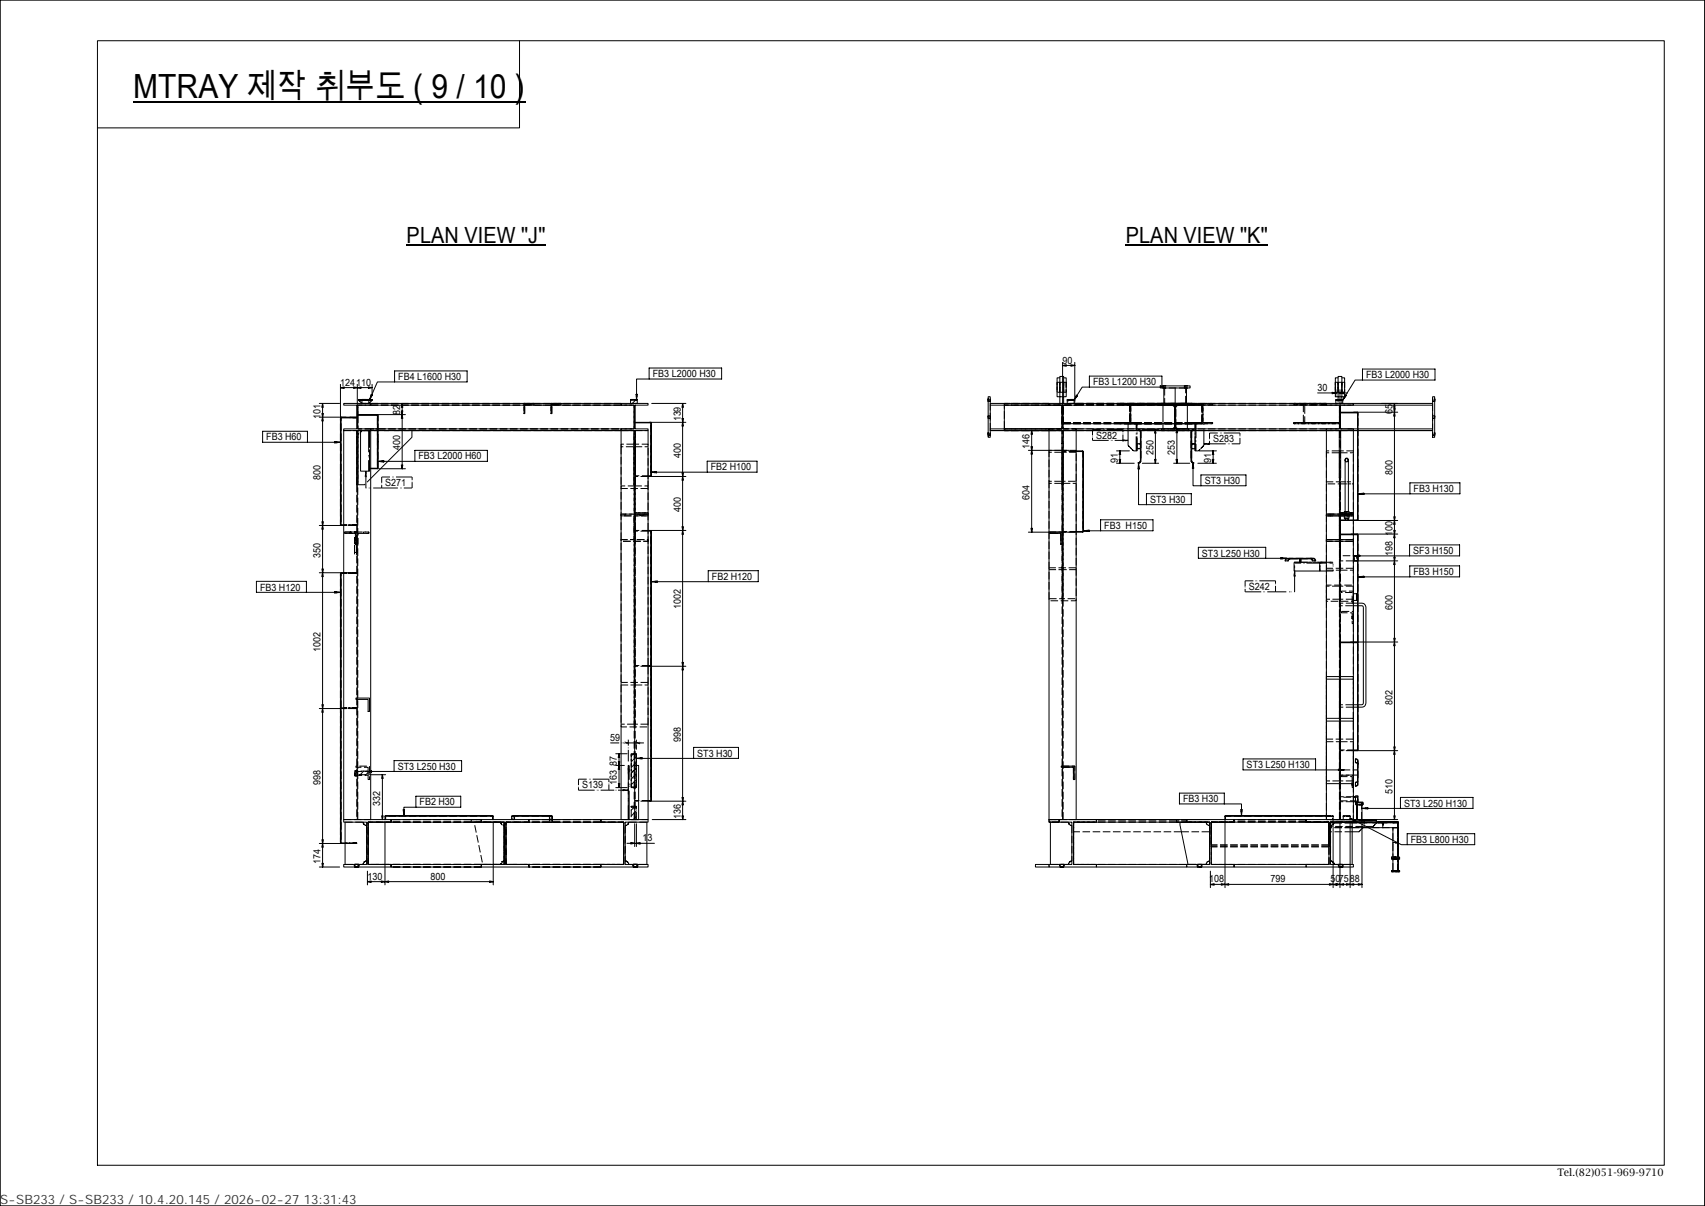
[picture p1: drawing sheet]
<svg xmlns="http://www.w3.org/2000/svg" width="420mm" height="297mm" viewBox="0 0 420 297" stroke-linecap="round" stroke-linejoin="round" font-family="sans-serif">
<g fill="none" stroke="#000" stroke-width=".25">
<path d="M0 0v297M0 0h419.9v297h-419.9zM24 10h386v277h-386zM128 10v21.5h-104M420 0v297M100.2 60.5h34.2M277.3 60.5h35M78.7 99.4h5M79.5 99.4l-.3 .9M79.5 99.4l.1 .9M79.5 99.4v114.1M83.9 94.7v8.1"/>
<path d="M84.7 99.4h6.6v.4h-3.2v5.8h3.2v.4h-6.6v-.4h3.2v-5.8h-3.2zM84.8 95.3l-.9 .2 .9 .2M87.1 95.3l.9 .2-.9 .2M88 94.7v10.3M88.3 98.6h3.4M88.3 98.4h3.4v.1h-3.4zM88.9 95.3l-.9 .2 .9 .2M89.2 99.4l-.9-.8h3.4l-.9 .8M90.7 95.3l1 .2M91.3 99.4h37.8M91.3 99.8h61.7M91.3 97.6l.2 .1"/>
<path d="M91.4 97.2l.3 .1-.7 1.2zM91.7 94.7v2.7M91.7 95.5l-1 .2M91.7 95.5h-7.8M97.2 94.1h-4.2l-2 4.4M97.2 91.4h17.9v2.7h-17.9zM99.1 99.4l-.3 .9M99.1 99.4l.1 .9M99.1 99.4v16M135.7 99.4h-4.1v.2M153 99.4h6.6v.4h-3.1v5.8h3.1v.4h-6.6v-.4h3.2v-5.8h-3.2zM153 99.4h-14.8v.2"/>
<path d="M155.3 98.4h1.7v.1h-1.7zM155.3 98.5v.9M156.6 98.5l-.9 .9M156.7 97.1h.3l-.2 1.4zM156.7 97.5h.2M157 98.5v.9M159.9 90.6h17.9v2.7h-17.9zM159.9 93.3h-3.1v5.2M160.5 99.4h8.5M168.1 99.4v102.4M168.1 99.4l-.1 .9M168.1 99.4l.3 .9"/>
<path d="M243.4 97.7h.5v10h-.5zM243.9 99.8h3.5v5.8h11M243.9 99.4h3.5M258.4 99.4h-11v.4h11M258.4 99.4h6.7v.4h-3.2v5.8h3.2v.4h-6.7v-.4h3.2v-5.8h-3.2zM261.1 93h-.7v4.7h.7v1.7M261.7 90h3.1M261.7 89.2v14.2M262 93h.6v4.7h-1.5v-5h.9v6.7M262.7 89.8l-1 .2 1 .2M262.9 99.4v-.8h1.7v.8M262.9 98.6h1.9"/>
<path d="M262.9 98.4h1.7v.1h-1.7zM263.8 89.8l1 .2M264.6 98.6h.2v.8M264.6 98.4h.2v.2h-.2M264.8 89.2v8.8M264.8 90l-1 .2M264.8 98.6h-.2M265 97.7l.1 .1M265.1 99.4h21M265.1 99.8h21M265.1 97.3l.3 .2-.9 1.1zM268.4 92.6h17.8v2.7h-17.8z"/>
<path d="M268.4 95.3h-1.8l-2.1 3.3M280.9 99.4v.3M285.8 95h7.4v.5h-7.4zM286.1 99.4h6.7v.4h-3.2v5.8h3.2v.4h-6.7v-.4h3.2v-5.8h-3.2zM286.5 99.8v5.8M286.7 95.5v3.9M288.8 99.8l.5 .5M289.5 95.5v3.9M290.1 99.8l-.5 .5M292.3 95.5v3.9M292.5 99.8v5.8M292.8 99.4h33.9v.3"/>
<path d="M292.8 99.8h33.9M293.7 99.4v.3M321.1 99.7h.3M321.1 100h.3M324.6 96.8h7.3M326.7 99.4h6.7v.4h-3.2v5.8h3.2v.4h-6.7v-.4h3.2v-5.8h-3.2zM328.1 96.6l1 .2-1 .2M329.1 99.4v-.8h1.7v.8M329.1 98.6h1.7M329.1 98.4h1.7v.1h-1.7zM329.1 96v1.7M329.6 93h-.7v4.7h.7v.7"/>
<path d="M330.1 96v7.4M330.5 93h.7v4.7h-1.6v-5h.9v5.7M331 96.6l-.9 .2 .9 .2M331.1 97.7l.2 .1M331.3 97.3l.3 .2-.8 1.1zM333.4 99.4h19.5M333.4 99.8h19.5M335.6 93.6h-1.8l-3 5M335.6 90.9h17.9v2.7h-17.9zM343.5 99.4l-.2 .9M343.5 99.4l.2 .9M343.5 99.4v102.4"/>
<path d="M352.9 97.7h.5v10h-.5zM78.7 102.7h6.5M79.3 101.8l.3 1.9M79.7 101.8l-.5 1.9M82.5 108.8l1.4 .1-1.4 .2zM82.9 108.8v.3M83.9 108.9h-19.2v-2.7h11v2.7M84 102.8l.1 26.6-.2-.2v-26.2zM84.7 106v95.8M86.2 102.7h1.7v.2h-1.7zM86.2 102.7h-2.1v.2h2.1M87.8 110.3h.4"/>
<path d="M87.8 106.9h.4M87.8 107.7h.4v11.7h-.4zM88 119.4v82.4M88.1 102.1h4.8v.2h-4.8zM88.2 106v1.7M89 106h-1.2v1.7M90 117.4h.3M90 117h.2M91 115.3h1.9v.1h-1.9zM91.3 105.6h61.7M92.5 102.1h7.4M92.9 102.1l.2 .2v12.9l-.2 .2z"/>
<path d="M93.1 113.6l1.4-.1v.3zM93.3 115.4h6.6M94.1 113.5v.2M98.8 114.5l.3 .9M98.8 101.2l.3 .9M99.1 102.1l-.3 .9M99.1 102.1l.1 .9M99.2 114.5l-.1 .9M99.2 101.2l-.1 .9M101.5 106v1.7l-10.2 10.2M102.2 113.6v-2.7h17.9v2.7h-27M129.1 100.2v-.8h2.5v.2h-2.4v.6"/>
<path d="M129.1 100.2h.1v1.7h-.1zM135.7 100.2v-.8h2.5v.2h-2.3v.6M135.7 100.2h.2v1.7h-.2zM153 106v95.8M156.2 106.9h.3M156.2 108.8h.3M156.2 107.7h.3M156.2 110h.1M156.2 109.4h.3M156.3 119.4v82.4M156.5 104h3.7v.1h-3.7zM156.5 110h.1"/>
<path d="M156.5 106v7.9h-.3M156.5 106h-.3v13.4h.3v-5.5M156.5 106h-65.2v95.8M159.5 117.3h9.5M159.6 117.2h.6v.1h-.6M159.6 106v95.8M159.9 104h9.1M160.2 104l.2 .1v13.1l-.2 .1zM160.3 116.3l1.4-.1v.3zM161.3 116.2v.2M168 116.4l.2 .9 .2-.9M168 104.9l.1-.9 .3 .9"/>
<path d="M168 118.3l.1-1 .3 1M168 103l.2 1 .2-1M174.2 116.3v-2.7h12.3v2.7h-26.2M243.9 106h109M243.9 105.6h3.5v.4h11v95.8M253.3 110.9h10.1M254 110l.1 .9M254.1 110.9l-.1 .9M254.1 110.9l.2 .9M254.1 106l-.1 1M254.1 106l.2 1M254.1 106v25.1"/>
<path d="M254.3 110l-.2 .9M261.6 109.2h.3v-3.2h-.3v13.4h.3v-10.2M261.6 106.9h.3M261.6 111.4h.1M261.6 119h.3M261.7 119v82.8M261.7 104.4h34.5M261.9 111.4h.1M265.1 111h1.6v.2h-1.6M265.1 105.6h21M265.1 106v95.8M266.7 111l.2 .3v19.5l-.2 .3z"/>
<path d="M275 114.1h4.4M275 111h3.2M275.7 113.1l.1 1M275.8 111l-.1 1M275.8 111l.3 1M275.8 111v3.1M276.1 113.1l-.3 1M276.5 108.3v.3M276.9 108.4v.2M280.1 110.4l.8 .1M280.4 115h.2M280.5 114v10.3h1.9"/>
<path d="M280.5 114l.1 1.5h-.3zM280.8 106l.1 .4v7l-.5 .7 .4-.1 .3-.6-.1-7.4M280.9 104.1v.3M280.9 109.3h-.8v1.1h.8M281.4 105.7h4M281.4 114.1h4M284.4 106.7l.2-1 .2 1M284.4 113.1l.2 1M284.6 105.7v8.4M284.8 113.1l-.2 1M289.1 105.6h2.7M289.1 114.1h4"/>
<path d="M289.3 105.2l-.5 .4M289.6 105.2l.5 .4M289.7 113.1l.2 1M289.7 106.6l.2-1 .2 1M289.9 105.6v8.5M290.1 113.1l-.2 1M292.8 105.6h33.9M293.5 106l-.1 7.4 .1 .4 .5 .3-.5-.7v-7l.2-.4M293.5 109.3h.9v.1h-.9M293.8 114.9h.2M293.9 113.9v5.7h1.9M293.9 113.9l.1 1.4h-.3z"/>
<path d="M294.4 109.4v1.1h-.9M295.1 114.1h4.5M295.4 111h4.2M295.8 117h11.1v2.6h-11.1zM297.5 109.2v.2M298 109.2v.3M298.6 113.1l.2 1M298.6 112l.2-1 .2 1M298.8 111v3.1M299 113.1l-.2 1M321.1 104.1h.3M321.1 103.7h.3"/>
<path d="M326.7 106v20.6M329.9 111h.3M329.9 109h.3M329.9 106.9h.3M329.9 111.5h.1M329.9 107.7h.3v10h-.3zM329.9 106v1.7M329.9 104.1v.3M330.1 117.7v84.1M330.2 101.5h4.1v.2h-4.1zM330.2 111.5h.1M330.2 106v1.7"/>
<path d="M333.4 106v20.3M333.4 105.6h19.5M333.5 101.5h10.8M334.3 101.5l.2 .1-.1 26.6h-.1zM343.3 100.6l.2 .9M343.5 101.5l-.2 1M343.5 101.5l.2 1M343.7 100.6l-.2 .9M78.7 129.4h6.5M79.3 128.5l.3 1.8M79.7 128.5l-.5 1.8M84.7 129.2h-.6v.2h.6"/>
<path d="M156.5 130.6v.2M157.4 126.6h.2M157.4 127h.1M157.5 127h.1M158.4 127h.1M158.4 126.6h.2M158.5 127h.1M160.2 130.6l.2 .2v66.4l-.2 .1zM168 131.6l.1-1 .3 1M168 129.7l.2 .9 .2-.9M169 130.6h-9.4h.6v.2h-.6M253.3 131.1h11.5"/>
<path d="M254 130.1l.1 1M254.3 130.1l-.2 1M258.6 131h3v3h-.3v-2.6h-2.7zM261.9 130.9v.2M265.1 130.9h1.6v.2h-1.6M266.9 130.7l1.4-.1v.3zM267.8 130.6v.3M271.1 130.7v-2.7h12.9v2.7h-17.1M282.4 121.6h11.1v2.7h-11.1zM315.5 137.4l1.4 .1-1.4 .2zM315.9 137.4v.2M316.9 137.5h-21.7v-2.7h16.6v2.7"/>
<path d="M317.2 138.1h.2M317.8 137.6l-.3 .1-.1 .4h-.7l.1-.4 .3-.1h5.7l.5 .5-.3-.6h-6.1l-.3 .4 .1 .2M320.1 137.6v.9h.2M320.3 137.6v.9h.2v-.9M322.8 137.5h.9l.4 .6h-.8M324 138.1h.1M326.7 127v5.9M326.7 133.3v33.3M326.7 126.6h1v.4h-1zM327.7 126.6h5.7v.4h-3.2v5.9h3.2v.4h-6.7v-.4h3.2v-5.9h-2.2M330.1 126.6v-.3h.5v.3h2.2v-.3h.6v.3M330.2 131.5h4.1v.2h-4.1z"/>
<path d="M330.6 126.3h2.2M331.1 127v.6h1.2v-.6M331.1 126.3v-.3h1.2v.3M331.3 128.1h-1.1v.1h4.1v-.1h-2.2M331.3 127.6v.5h.8v-.5M331.3 126v-12.6a.4 .4 0 0 1 .4-.5 .4 .4 0 0 1 .4 .5 .42 .42 0 0 0-.4-.6 .42 .42 0 0 0-.3 .7 .42 .42 0 0 0 .7 0v-.1v12.6M332.8 131.5h11.5M333.4 127v5.9M333.4 133.3v33.3M333.4 136.9h.1v1.2h-.1M333.5 138.1h10.8M333.5 136.9h26v-2.7h-12.3v2.7"/>
<path d="M333.5 136.9l1.4-.2v.3zM333.6 128.2h10.7M334.3 131.5l.2 .2v53l-.2 .2zM334.5 136.8v.2M334.5 121.6l1.5-.1v.3zM334.5 136.9h-1v1.2h.9M335.5 121.5v.3M343.3 127.3l.2 .9M343.3 137.2l.4 1.9M343.3 130.6l.4 1.9M343.5 128.2l-.2 1M343.5 128.2l.2 1"/>
<path d="M343.7 127.3l-.2 .9M343.7 137.2l-.4 1.9M343.7 130.6l-.4 1.9M347.3 121.6v-2.7h12.3v2.7h-25.1M78.7 141.1h8.2M79.3 140.1l.2 1M79.5 141.1l-.3 .9M79.5 141.1l.1 .9M79.7 140.1l-.2 1M82.5 145.7l1.4 .2-1.4 .1zM82.9 145.8v.2M83.9 145.9h-20.7v-2.7h12.3v2.7"/>
<path d="M84 141.1l.1 66.6-.2-.2v-66.2zM84.7 141.1h-.6v.1h.6M160.4 143.3h26.4v-2.8h-12.3v2.8M160.4 143.3l1.5-.2v.3zM161.4 143.1v.2M318.7 141.9h.4M318.8 141.5h.2M329.9 148.1h.3M330.2 158.1v.2M330.2 158.1h4.2v.2h-4.2zM332.7 158.1h11.6M333.4 146.2h.8v1.7h-.8"/>
<path d="M333.4 148.5a4.9 4.9 0 0 1 2.6 .2l.5 .8v23.7a1 1 0 0 1-1.1 1h-2M333.4 149.2h2.2l.2 .3v23.7l-.4 .4h-2M334.4 146.2h-.2v1.7h.2M334.5 142.1h25v-2.7h-12.2v2.7M334.5 142.1l1.5-.2v.3zM335.5 141.9v.3M343.3 157.2l.4 1.8M343.7 157.2l-.4 1.8M78.7 174.5h6.5M79.3 173.5l.2 1M79.5 174.5l-.3 .9M79.5 174.5l.1 .9"/>
<path d="M79.7 173.5l-.2 1M84.7 174.3h-.7v.2h.7M87.7 171.9h3.3v3.3h-.3v-2.9h-3zM156.5 163.9v.2M159.6 163.9h.7v.2h-.7h9.4M168 165l.1-.9 .3 .9M168 163.1l.2 1 .2-1M326.7 167.3h3.2v9.6h-3.2v.7M333.4 176.9v-9.6h-3.2v9.6h3.2v16.1h-6.7v-15.4h6.7M333.4 167.3v-.7h-6.7v10.3M88.2 189.9l-.7 .7M89.6 189.9l-1 1"/>
<path d="M90.1 190l1.4-.1v.3zM90.7 190.2l-.7 .7M91 190.8h4M91.1 189.9v.2M94.2 190.8l-.2 .9M94.2 190.8l.2 .9M94.2 190.8v11M97.1 190v-2.7h16.6v2.7h-23.6M99.3 199.4h.4l-.2 1.5zM99.4 199.9h.2M102.4 196.1h11.1v2.7h-11.1zM102.4 198.8h-2.9v2.1"/>
<path d="M151.7 188.5h2.1M151.7 194h2.8M151.7 185.6h2.8M152.3 187.6l.2 .9M152.3 193l.2 1M152.5 185.6l-.2 1M152.5 185.6l.2 1M152.5 185.6v8.4M152.5 188.5l-.2 1M152.5 188.5l.2 1M152.7 187.6l-.2 .9M152.7 193l-.2 1"/>
<path d="M153.4 194.4v.3M153.8 194.5v.2M156 185.6l-.5 .6M156.3 198.8l-.8 .7M156.8 186.8l1.4-.2v.3zM156.8 199.7l-1.3 1.3M156.8 193.4l-.6 .6M156.8 192l-1.3 1.3M156.8 190.6l-1.3 1.3M156.8 189.2l-1.3 1.2M156.8 187.7l-1.3 1.3M156.8 186.4l-1.3 1.2"/>
<path d="M157.7 186.6v.3M159.6 197.1h.6v.2h-.6M159.9 197.3h9.1M168 198.2l.1-.9 .3 .9M168 196.4l.2 .9 .2-.9M170.9 186.8v-2.7h11v2.7h-25.1M261.4 188.7h3.4v3.3h-.4v-3h-3zM290.5 195.3h11.1v2.7h-11.1zM301.6 198h4.2v2.9M305.6 199.4h.4l-.2 1.5zM305.7 199.9h.2M324.1 189.6v-2.7h-17.9v2.7h24.9"/>
<path d="M326.7 193v8.8M329.7 189.4l1.4 .2-1.4 .2zM330.1 189.5v.2M330.2 184.7v.2M333 184.9h11.3M333.4 193v8.8h2.6v.4h-2.6M333.4 184.7h.9v.2h-.9zM333.4 197.4h.5M333.4 196.2h.5M333.4 196.3h.5M333.4 190.9h1M333.4 189.6h1"/>
<path d="M333.9 187.7v-.8h.2l.4 .3v1M333.9 192.6v.1M334 197.5h1.7v.7h-1.7zM334.1 197.7h.3M334.2 198.2v3.6M334.3 198.2v3.6M334.4 192.3l-.2 .3h-.3v.9l.5-.3v-5l-.5-.5 .6 .3v5.3l-.4 .3-.2-.1M334.5 197.5v-1.5h-.6v1.7h.1M335.5 199.1h27.3v-2.7h-17.8v2.7M335.5 199.1l1.4-.2v.3zM335.5 198.2v3.6M336.5 199v.2"/>
<path d="M343.3 183.9l.4 1.9M343.7 183.9l-.4 1.9M78.7 213.5h5M78.7 207.7h8.2M79.3 212.6l.2 .9M79.3 206.8l.3 1.9M79.7 212.6l-.2 .9M79.7 206.8l-.5 1.9M84.7 201.8h11.7v.7h-5.7v10.4h5.7v.6h-11.7v-.6h5.6v-10.4h-5.6zM85 207.6h-.9v.1h.9M85 202.5v10.4M89.5 202.5a.87 .87 0 0 0 .8 .8"/>
<path d="M90.3 212a.87 .87 0 0 0-.8 .9M90.5 217.1l.9 .2M90.5 214.5v3.4M91.4 217l-.9 .1M93.9 217l.9 .1M94 200.9l.2 .9M94.4 200.9l-.2 .9M94.7 201.8h.3v-.7h-.2v.7M94.8 202.4v15.5M94.8 217.1l-.9 .2M94.8 217.1l1 .2M94.9 201l26.5-.1 .1 .2h-26.7z"/>
<path d="M95.8 217l-1 .1M96.4 212.9h22.2v.6h-22.2zM96.4 201.8h22.2v.7h-22.2zM118.6 201.8h11.7v.7h-5.7v10.4h5.7v.6h-11.7v-.6h5.6v-10.4h-5.6zM120.6 217l.9 .1M121.3 201.1h.2v.7h-.2zM121.5 217.1h-31M121.5 202.5v15.4M121.5 217.1l-.9 .2M126 201.1h.2M126 201.8v-.7h.6v.7M126.8 200.9h9.2l.1 .2h-10.1l.1-.2h.7l-.2 .2h.1v.7"/>
<path d="M130.3 201.8h17.7v.7h-17.7zM135.3 201l.6 .1h-.6v.7M135.3 201.1h.2M135.9 201.8v-.7h.2v.7M148 201.8h11.6v.7h-5.6v10.4h5.6v.6h-11.6v-.6h5.6v-10.4h-5.6zM148.3 212.9h-18v.6h17.7v-.6M154 212a.87 .87 0 0 1 .9 .9M154.4 207.7h6.8M154.9 202.5a.87 .87 0 0 1-.9 .8M155.4 207.5l.9 .2-.9 .2M156.3 202.9v5.6M156.8 202.9v5.6"/>
<path d="M156.8 201.1l-.8 .7M157.7 207.5l-.9 .2 .9 .2M159.3 202.5v10.4M160.7 201.8h8.3M168 200.9l.2 .9 .2-.9M258.4 212.9h-3.3v.6h3.3M258.4 201.8h11.7v.7h-5.6v10.4h5.6v.6h-11.7v-.6h5.6v-10.4h-5.6zM258.7 202.5v10.4M263.2 202.5a.87 .87 0 0 0 .8 .8M264 212a.87 .87 0 0 0-.8 .9M264.5 201.8h25.3M270.1 213.5h22.2"/>
<path d="M270.1 212.9h22.2M270.1 202.5h19.7M290.7 202.5l2 10.4M292.3 201.8h11.7v.7h-5.6v10.4h5.6v.6h-11.7v-.6h5.6v-10.4h-5.6zM297.1 202.5a.8 .8 0 0 0 .8 .8M297.9 212a.8 .8 0 0 0-.8 .9M297.9 201.8h-8.1v.7h2.5M298.2 217.8h37.3M298.2 214.5v4.1M299.1 217.6l-.9 .2 .9 .2M300.8 217.6l1 .2-1 .2M301.7 201.1h.2v.7h-.2z"/>
<path d="M301.8 202v16.6M302.7 217.6l-.9 .2 .9 .2M304 213.5h17.7M304 201.8h17.7M304 212.9h17.7M304 202.5h17.7M321.7 201.8h11.7v.7h-5.7v10.4h5.7v.6h-11.7v-.6h5.7v-10.4h-5.7zM326.7 200.9h-24.9l-.1 .2 25-.1M327.4 217.6l1 .2-1 .2M327.7 212a.87 .87 0 0 1 .9 .9M327.7 201.8h16.6M328.4 202.1v16.5"/>
<path d="M328.6 202.5a.87 .87 0 0 1-.9 .8M329.1 217.6l1 .2-1 .2M329.3 217.6l-.9 .2 .9 .2M330.1 202.3v16.3M331 217.6l-.9 .2 .9 .2M331.6 217.6l1 .2-1 .2M332.6 201.5l12.6 6.5h1.4M332.6 202.4v16.2M332.6 201.5l1.3 .5-.1 .3zM333.1 203.8h11.3v-1.3h-11h11v8.6v-7.3h-1.3v7.3M333.1 202.5v10.4M333.5 201.8l-.1 .3"/>
<path d="M333.5 217.6l-.9 .2 .9 .2M334.6 217.6l.9 .2M335.5 202v16.6M335.5 217.8l-.9 .2M335.7 203.8l-1 1.1h-1.6M336 201.8h3v.3h-3M336 202.2v.3M339 202.1v.6M339.4 202.4h5v.1h-5zM339.4 202.5v.1M342.8 214.4h2v.3h-2zM342.8 211.4h2v.2h-2z"/>
<path d="M342.8 211.1h2v.3h-2zM343.1 202.5v.1M343.1 211.6v2.8M343.3 200.9l.2 .9M343.6 211.6h.3M343.6 211.4h.3M343.6 211.1h.3M343.7 200.9l-.2 .9M344.4 211.6v3.1M346.6 205.3h16.7v2.7h-16.7z"/>
</g>
<path d="M156.8 184.6v-2.4" fill="none" stroke="#000" stroke-width=".25" stroke-dasharray="1.3 .2 0 0 0 .2" stroke-linecap="butt"/>
<path d="M154.8 187.5v-5.3" fill="none" stroke="#000" stroke-width=".25" stroke-dasharray="2.9 .4 .1 .1 .1 .4" stroke-linecap="butt"/>
<path d="M153.8 182.8l1 .2M154.8 183l-1 .1M156.8 183l.9-.2M157.7 183.2l-.9-.2" fill="none" stroke="#000" stroke-width=".25" stroke-dasharray=".5 .1 0 0 0 .1" stroke-linecap="butt"/>
<path d="M158.6 183h-8.3" fill="none" stroke="#000" stroke-width=".25" stroke-dasharray="4.4 .6 .2 .2 .2 .6" stroke-linecap="butt"/>
<g fill="none" stroke="#000" stroke-width=".25" stroke-dasharray=".4 .1" stroke-linecap="butt">
<path d="M129.1 99.8h.1h-.1v-.4M286.4 95h.8M287.2 95.5h-.8M291.8 95h.7M292.5 95.5h-.7M157.6 127h.8M158.4 127h-.8M317.8 137.6h-.7M333.4 127v-.7M333.1 152.4v-.6M333.4 151.8v.6M333.4 148.5v-.6"/>
<path d="M333.1 193.4v-.7M333.4 192.7v.7M334.5 197.5v.2h-.5M126.2 201.8v-.7M126.7 201.8h-.7M135.5 201.8v-.7M135.5 201.8v.7M136.1 201.8h-.8M136.1 202.5h-.8"/>
</g>
<g fill="none" stroke="#000" stroke-width=".25" stroke-dasharray=".8 .3" stroke-linecap="butt">
<path d="M264.6 98.6h-1.5M332.1 113.4v-.2a.4 .4 0 0 1-.4 .4 .4 .4 0 0 1-.4-.4v.2M84.7 129.2h1.5M84.7 129.4h1.5M154 126.6h-1v.4M84.7 141.2h1.5M84.7 141.1h1.5M84.7 174.5h1.5M84.7 174.3h1.5M156.8 198.7h-1.3M88.2 212.9v.6h-.8M88.2 213.5h-.8v-.6"/>
<path d="M136.1 201.8v.7h-.2v-.7M156.1 213.5h.8v-.6M156.9 213.5h-.8v-.6M262 212.9v.6h-.8M262 213.5h-.8v-.6M329.8 213.5h.8v-.6M330.6 213.5h-.8v-.6M334.7 204.9l1-1.1M340.6 202.6h.1h-1.3"/>
</g>
<g fill="none" stroke="#000" stroke-width=".25" stroke-dasharray=".7 .3" stroke-linecap="butt">
<path d="M89 106a.87 .87 0 0 1-.9 .9M243.9 102.4v.6v-.6M280.9 110.5v-1.2M293.5 109.3v1.2M352.9 102.4v.6v-.6M330.2 138.1v-1.2M333.4 138.1v-1.2M156.8 198.7h-1.3M330.2 190.9v-1.3M333.4 190.9v-1.3M334.4 190.9v-1.3M89.5 202.5a.87 .87 0 0 0 .8 .8"/>
<path d="M90.3 212a.87 .87 0 0 0-.8 .9M123.4 202.5a.8 .8 0 0 0 .8 .8M124.2 212a.8 .8 0 0 0-.8 .9M135.9 202.5h-.6v-.7M154 212a.87 .87 0 0 1 .9 .9M154.9 202.5a.87 .87 0 0 1-.9 .8M263.2 202.5a.87 .87 0 0 0 .8 .8M264 212a.87 .87 0 0 0-.8 .9M297.1 202.5a.8 .8 0 0 0 .8 .8M297.9 212a.8 .8 0 0 0-.8 .9M327.7 212a.87 .87 0 0 1 .9 .9M328.6 202.5a.87 .87 0 0 1-.9 .8"/>
<path d="M335.5 201.8h-1.3M343.1 211.1h1.3M343.1 211.6h1.3M343.7 211.4l-.1-.3h.3v.3h-.2"/>
</g>
<g fill="none" stroke="#000" stroke-width=".25" stroke-dasharray=".3 .1" stroke-linecap="butt">
<path d="M243.4 98.2v.6M243.9 98.2v.6M264.6 98.4h.2l-.2 .1M352.9 98.8v-.6M353.4 98.2v.6M243.4 106.6v.6M243.4 102.4v.6M243.9 106.6v.6M243.9 102.4v.6M352.9 107.2v-.6M352.9 103v-.6M353.4 106.6v.6"/>
<path d="M353.4 102.4v.6M330.6 126.6h-.5M333.4 126.6h-.6M330.2 149.2v-.7M333.4 149.2v-.7M330.2 173.6v.6M330.2 174.2v-.6M333.4 174.2v-.6M334.3 197.7l-.1 .5M334.4 196.3v-.1h-.5M334.5 197.5v.2l-.1-.2M96.4 202.5v-.7"/>
<path d="M130.3 202.5v-.7M135.9 201h-.6M258.4 212.9v.6M270.1 202.5v-.7M292.3 202.5v-.7M304 202.5v-.7M333.4 201.8v.7M333.4 202.5v-.7M336 201.8h-.5"/>
</g>
<g fill="none" stroke="#000" stroke-width=".25" stroke-dasharray="1.9 .6" stroke-linecap="butt">
<path d="M89.2 98.5h1.6v-.1h-1.6v.1M90.8 99.4v-.8h-1.6v.8h1.6M90.8 98.4h-1.6v.2h1.6v-.2M91.3 99.8h37.8M91.3 99.4v.4h-3.2v2.3M91.3 99.4h61.7M91.3 99.8h61.7M91.7 98.4v.2h-3.4v-.2M129.2 99.8v-.2h2.4v-.2h-2.5M129.2 99.8h6.5M135.9 99.8h17.1M135.9 99.8v-.2h2.3v-.2h-2.5"/>
<path d="M153 99.4v.4h3.2v5.8h-3.2v.4M155.3 98.5h1.7v-.1h-1.7v.1M247.4 99.8h11M247.4 99.8v-.4h11M258.4 99.4v.4h3.2v5.8h-3.2v.4M258.4 99.8h-11M258.4 99.4h-11M260.4 94.2v2.4h.7v-2.5l-.7 .1M261.1 94.2l.9-.1v2.5h-.9v-2.4M262.6 94.1h-.6v2.5h.6M264.6 98.6h-1.5v.8h1.7M265.1 99.4h28.6"/>
<path d="M265.1 99.7h28.6M265.1 99.4h61.6M265.1 99.8h61.6M278.3 99.7v4.4h-2.4v.3h5v-.3h-2.4v-4.4h2.4v-.3h-5v.3h2.4M280.9 99.4h12.8M280.9 99.4v.3h-2.4v4.4h2.4v.3M280.9 99.7h-5v-.3h5v.3M286.1 99.4h6.7M286.1 99.8h6.7M286.1 99.8h6.7v-.4h-6.7v.4M286.9 95.5v3.9M292.1 99.4v-3.9"/>
<path d="M292.3 99.4h-5.6M292.3 95.5h-5.6M293.7 99.4v.3h2.4v4.4h-2.4v.3M293.7 99.7h-12.8M293.7 99.4h-12.8M293.7 99.7h2.4v4.4h-2.4v.3M293.7 99.4v.3h2.4v4.4M296.1 99.7v4.4h-2.4v.3h5v-.3h-2.4v-4.4h2.4v-.3M296.3 99.7h-2.6v-.3h5v.3h-2.4M321.1 99.7h-2.4v-.3h8M326.7 99.4v.4h3.2v5.8h-3.2v.4M326.7 99.7h-5.3"/>
<path d="M326.7 99.4h-8v.3h8M328.9 94.2v2.4h.7v-2.5l-.7 .1M329.6 94.2l.9-.1v2.5h-.9v-2.4M331.2 94.1h-.7v2.5h.7M333.4 99.4v.4h-3.2v1.7M352.9 99.4v6.2M83.9 116.1v-13.1l.2-.3v26.7l-.2-.2v-13.1M87.9 102.7h-1.7v.2h1.7M87.9 119.4v82.4M87.9 119.4v-13.4M88 119.4v-13.4M88.1 106v13.4"/>
<path d="M88.1 102.1v-2.3h3.2v-.4M88.1 102.3v3.3h3.2M88.1 106.9v12.5M88.2 119.4h1.6l1.5-1.5M89 106h12.5M91.3 106v-.4h-3.2v-3.3M93.1 108.8v6.4l-.2 .2v-13.3l.2 .2v6.5M93.1 105.6h59.9M101.5 106h51.5M101.5 106h-12.5M129.2 100.2v1.7h-.1v-1.7M135.9 100.2v1.7h-.2v-1.7"/>
<path d="M153 110v9.7M153 106v-.4h3.2v-5.8h-3.2M156.2 109.4h-3.2v.6h3.2M156.2 110v9.4M156.2 119.4v.3h-3.2v.6M156.2 119.4v-13.4M156.3 119.4v-13.4M156.3 119.4v-10M156.5 119.4v-9.4M156.5 106v13.4M156.5 106.8h-.3v12.6h.3v-12.6M159.6 117.3h-3.1v-.1h3.1"/>
<path d="M159.6 117.2v-7.8h-3.1M160.4 110.7v-6.6l-.2-.1v13.3l.2-.1v-6.5M243.9 106v-6.2M247.4 105.6h11M247.4 105.6v-5.8h11M258.4 106v-.4h3.2v-5.8h-3.2M258.4 105.6v.4v-.4h3.2v-5.8h-3.2v-.4v.4h3.2v5.8h-3.2M258.4 106h-11M258.4 105.6h-11M258.4 106h-11v-.4h11M261.6 118.5h-3.2v.5M261.6 111.4h-3.2v7.1"/>
<path d="M261.6 110.9h-3.2v.5M261.6 119h-3.2v29h6.7v-16.9M261.6 119.4v82.4M261.6 119.4v-13.4M261.6 111.4v7.1M261.7 119.4v-13.4M261.9 106v13.4M261.9 104.1v.3v-4.6h3.2v-.4v.4h-3.2v4.3M261.9 104.1h31.8M261.9 104.4h31.8M261.9 118.5v-7.1M265.1 105.6v.4v-.4h-3.2v-5.8h3.2v-.4v.4h-3.2v5.8h3.2"/>
<path d="M265.1 111.2h-3.2v-.2h3.2M265.1 118.5v-7.3M265.1 105.6h61.6M265.1 106h61.6M278.3 104.1h2.6v.3h-5v-.3h2.6v-4.4h-.2v4.4M280.9 104.1h-2.4v-4.4h2.4M281 106l.1 7.4-.3 .6-.4 .1 .5-.7v-7l-.1-.4M286.1 105.6h6.7M286.1 106h6.7M289.3 105.6h3.5v.4h-6.7v-.4h3.5v-5.8h-.3v5.8M289.3 105.2v-4.9M289.6 105.2v-4.9"/>
<path d="M293.5 106l-.1 7.4 .3 .6 .3 .1-.5-.7v-7l.2-.4M293.7 104.4v-.3h2.4v-4.4h-2.4M293.7 104.1h2.4v-4.3h.2v4.3h2.4v.3h-5v-.3M293.7 104.1h-12.8M293.7 104.4h-12.8M321.1 104.1h.3v-4.4h-.3v4.4M321.4 104.1h8.5M326.7 106v-.4h3.2v-5.8h-3.2M326.7 119.2v28.9h6.7v-.2M329.9 111h-3.2v.5M329.9 111.5h-3.2v7.2M329.9 104.4h-11.2v-.3h2.4"/>
<path d="M329.9 104.1h-11.2v.3h11.2M329.9 117.7v1h-3.2v.5h4.6M329.9 117.7v-11.7M329.9 117.7v84.1M329.9 111.5v6.2M330.1 117.7v-11.7M330.1 117.7v-6.7M330.2 101.5v-1.7h3.2v-.4M330.2 101.7v3.9h3.2M330.2 106v11.7M330.2 117.7v-6.2M333.4 106v-.4h-3.2v-3.9"/>
<path d="M333.4 118.7v-7.7h-3.2M334.5 114.9v-13.3l-.2-.1v26.7l.2-.1v-13.2M84.9 131.4h2.6v2.6h.4v-3h-3v.4M86.2 131h1.7v3h-.4v-2.6h-1.3M87.3 136.1v-1.7h.5v1.7h-.5M87.3 136.5v-4.1h.5v4.1M87.8 132.4h-.5v4.1h.5v-4.1M87.9 129.4h-1.7v-.2h1.7v.2M87.9 129.4v-.2h-1.7v.2h1.7M87.9 134h.3v-2.6h2.6v-.4h-2.9v3M156.5 130.6v-10.9M156.5 130.8v2.1h3.1v.4h-6.6v-.4h3.2v-5.9h-2.2"/>
<path d="M156.5 130.6v-3.6h3.1v-.4h-6.6v.4h3.2v5.9h-3.2v.4h6.6v-.4h-3.1v-2.1M157.4 127h-.9v3.6M159.6 130.8h-3.1v-.2h3.1M159.6 130.6v-10.9h-3.1v-.3M159.6 120.3h-6.6v58.7h6.6v-14.9M258.6 131.4v-.4h3v3h-.3v-2.6h-2.7M261.9 131.1v16.3h3.2M261.9 130.9v-11.5M265.1 130.9v-12.4h-3.2M265.1 131.1h-3.2v-.2h3.2M265.1 139.8h-6.7M266.9 121v-9.7l-.2-.3v20.1l.2-.3v-9.8"/>
<path d="M317.8 137.6h5.8l.2 .1 .2 .4h-.8M323.6 137.5h-6l-.4 .6h-.7M326.7 132.9h3.2v-5.9h-3.2M326.7 126.6h4.4M330.2 136.9v-5.2M330.2 128.1v-10.4M330.2 131.7v1.2h3.2v.4h-6.7v-.4h3.2v-5.9h-3.2v-.4h4.4M330.2 131.7v1.2h3.2M330.2 128.1v-9.4M333.4 136.9v-5.2M333.4 138.1h-3.2v-1.2h3.2M333.4 133.3h-6.7"/>
<path d="M333.4 128.1v-9.4h-1.3M333.4 140h-6.7M87.9 141.1h-1.7v.1h1.7v-.1M87.9 141.2h-1.7v-.1h1.7v.1M258.4 147.4h3.2v-28M329.9 147.6v-28.9M330.2 158.1v-8.9M330.2 158.1v-26.4M330.4 150.6v.3h2.7v2.7h.3v-3h-3M333.1 148.5v-2.6h-2.7v-.3h3v2.9M333.4 158.1v-8.9M333.4 146.2v-8.1"/>
<path d="M333.4 148.5h-3.2v.7h3.2M333.4 146.2v-2.1h-6.7v56.8M333.4 144.4h-3.2v4.1M333.4 147.6h-3.2v-9.5M334.2 146.2v1.7v-1.7M334.5 158.2v-26.5l-.2-.2v53.4l.2-.2v-26.5M83.9 174.4v-33.1l.2-.2v66.6l-.2-.2v-33.1M87.9 174.3h-1.7v.2h1.7v-.2M87.9 174.5h-1.7v-.2h1.7v.2M156.2 178.4v-58.7M156.5 163.9v-33.1M159.6 164.1h-3.1v-.2h3.1"/>
<path d="M159.6 163.9v-33.1M159.6 178.4h-3.1v-14.3M159.6 168.1h-6.6M160.4 164v-33.2l-.2-.2v66.7l.2-.1v-33.2M330.2 173.6v-15.3M333.4 173.6v-15.3M333.4 174.2h-3.2v-.6h3.2M87.5 190.8v.1h3.2v-.1M87.5 189.8v1.3h.5v-1.3h-.5M88 191.1v-1.3h-.7v1.3h.7M90.7 189.9h-3.2v.9h3.2v-.9M91 192h-.3v-3h-3v-.3h3.3v3.3"/>
<path d="M155.5 185.6h1.3v8.4h-1.3v-8.4M155.5 193.8v-8M156.8 185.8v8M159.6 197.3h-3.1v-.2h3.1M264.4 192h.4v-3.3h-3.4v.3h3v3M326.7 193v-26.4M329.9 192.3v-15.4M330.2 189.6v-4.7M330.2 184.7v-10.5M330.2 184.7v-26.4M330.4 190.9v.4h2.7v2.6h.3v-3h-3M333.4 189.6v-4.7"/>
<path d="M333.4 184.7v-10.5M333.4 190.9h-3.2v-1.3h3.2M333.4 197.4h-3.2v-1.1h3.2M333.4 184.9h-3.2v-.2h3.2M333.4 193v-8.1M333.4 184.7v-18.1M333.4 192.3h-3.2v-15.4M333.4 182h-6.7M333.9 186.9l.5 .4v5M334.5 187.3v5.1l-.6 .3v.9M335.7 197.7h-1.7v.5h1.7v-.5M84.7 201.8h6.6"/>
<path d="M85 202.5h4.5M87.9 207.7h-1.7v-.1h1.7v.1M87.9 207.7v-.1h-1.7v.1h1.7M88.1 201.8v-82.4M88.3 212.9l.1 .6h-1.1v-.6h1M89.5 212.9h-4.5M90.3 203.3v8.7M96.4 213.5v-.6h-5.7v-10.4h5.7M96.4 201.8v.7h-5.7v10.4h5.7v.6M96.4 212.9h-5.7v-10.4h5.7M108.2 200.9h13.2l.1 .2h-26.7l.2-.2h13.2M116.1 201.8h-19.7"/>
<path d="M116.1 202.5h-19.7M116.1 201.8v.7h2.5v-.7h-2.5M118.6 201.8v.7h4.8M118.6 212.9h-22.2M118.6 213.5h-22.2M118.6 201.8h-22.2M118.6 202.5h-22.2M118.6 213.5v-.6h5.6v-10.4h-5.6v-.7M118.6 202.5h5.6v10.4h-5.6M123.4 212.9h-4.5l-2-9.7v-.7h6.5M123.4 212.9h-4.5M123.4 202.5h-4.8v-.7"/>
<path d="M124.2 203.3v8.7M124.2 212v-8.7M130.3 201.8v.7h-5.7v10.4h5.7v.6M130.3 213.5v-.6h-5.7v-10.4h5.7M130.3 212.9h-5.7v-10.4h5.7M135.3 201h-9.1l.5 .1M135.3 201.8h-5M135.3 202.5h-5M136.1 201.1h-.6l-.1-.2h-9.2M148 212.9h-17.7M148 201.8h-11.9M148 202.5h-11.9"/>
<path d="M148 213.5h-17.7M148 201.8v.7h5.6v10.4M148 201.8h-17.7M148 202.5h-17.7M148 202.5h5.6v10.4M148.3 212.9h5.3h-5.3M153 201.8h6.6M153.6 212.9v-10.4h-5.6v-.7M154 203.3v8.7M154.9 212.9h4.4M156 212.9h1.1v.6h-1.1v-.6M156.2 201.8v-82.4"/>
<path d="M156.5 201.8v-82.4M156.8 201.8v-3h-1.3v3h1.3M159.3 202.5h-4.4M258.4 201.8h6.7M258.7 202.5h4.5M260.9 202.5h-2.2h2.2M260.9 202.5v-.7h-2.5v.7h.3h-.3v-.7h2.5v.7M261.9 201.8v-82.4M263.2 212.9h-4.5M264 203.3v8.7M270.1 201.8v.7h-5.6v10.4h5.6v.6M270.1 213.5v-.6h-5.6v-10.4h5.6"/>
<path d="M270.1 202.2v-.4v.7h-5.6h5.6v-.3M289.8 202.5h-19.7M289.8 201.8h-19.7M289.8 202.2h-19.7M291 204.9h6.9v-1.6M291 204.9h-26.5v-2.4M292.3 212.9h-22.2M292.3 202.5h4.8M292.3 201.8v.7h4.8M297.1 212.9h-4.4M297.1 202.5h-4.8v-.7M297.9 203.3v8.7"/>
<path d="M297.9 212v-8.7M298.4 208.1v-5.6h5.6v-.2M304 201.8v.7h-5.6v6M304 213.5v-.6h-5.6v-10.4h5.6M304 202.3v-.5v.7h-5.6v6v-6h5.6v-.2M304 201.8v.7h-5.6v10.4h5.6v.6M321.7 201.8h-17.7M321.7 202.3h-17.7M321.7 201.8v.7h5.7v6v-.4M321.7 202.3v.2h5.7v5.6M321.7 212.9h-17.7M321.7 202.5h-17.7"/>
<path d="M321.7 201.8v.7h5.7v10.4M322.1 212.9h5.3h-5.3M326.7 200.9h-24.9l-.1 .2 25-.1M326.7 201l1.7 .1-.1-.2h-1.6h1.6l.1 .2-1.7-.1M326.7 201.8h6.7M327.4 208.5h-29M327.4 208.1h-29M327.4 208.1v.4v-6h-5.7v-.7v.7h5.7v5.6M327.4 212.9v-10.4h-5.7v-.7M327.7 202.6v-.1h5.7M327.7 203.3v8.7M328.6 212.9h4.5"/>
<path d="M329.9 201.8v-57.4h-3.2M330.2 201.8v-10.9M330.2 201.8v-16.9M332.6 201.8v-.7h-1.7v.7h1.7M332.6 200.9h-1.7v.2h1.7v-.2M332.6 201.8h.8v-10.9M333.1 203.8h-5.4v-1.3h5.7M333.1 202.6h11.2v1.2M333.1 202.6h-4.6M333.1 203.8h-5.4v-1.2M333.1 202.5h-4.5M333.1 204.9h-5.4v-2.4"/>
<path d="M333.4 202.5h-5.7M333.4 202.5h-5.7h5.7M335.4 201.8v-4.1M338.2 203.5h-10.5v-1M343.1 214.4v-2.8h1.2v2.8M343.1 202.6v-.1h1.3v1.3h-11.3M343.1 202.5h-9.7M344.2 214.7h-1.4v-.3h2v.3h-.6M344.3 202.6h-11.2M344.3 203.8h-1.2v7.3h1.2M344.3 203.8v7.3M344.4 202.5h-1.3v.1h1.2v1.2h.1"/>
<path d="M344.4 211.1h-.1v-7.3h.1v7.3"/>
</g>
<path d="M330.5 98.4v1h-.9v-1M334.4 138.1h-.9v-1.2h.9M156.6 189.4l-.1-.1-.9 .9 1-.8M156.8 198.5h-1.3v.3h1.3v-.3M156.8 194v-.2h-1.3v.2h1.3M87.8 212.9h.4v.6h-.8v-.6h.4M344.3 211.6h.1v2.8" fill="none" stroke="#000" stroke-width=".25" stroke-dasharray="1.6 .6" stroke-linecap="butt"/>
<g fill="none" stroke="#000" stroke-width=".25" stroke-dasharray=".9 .3" stroke-linecap="butt">
<path d="M89.2 99.4h1.6M90.8 99.4h-1.6M157 98.5h-1.7M157 99.4h-1.7M264.6 99.4h-1.7M264.6 98.5h-1.7M264.6 98.5l-1.5 .1M330.8 99.4h-1.7M330.8 98.5h-1.7M91.3 105.6h1.7M243.9 102.4h-.5v.6h.5M352.9 102.4h.5v.6h-.5"/>
<path d="M87.3 136.1v-1.7M87.8 134.4v1.7M334.4 136.9h-.2v1.2h.2M333.4 147.9v-1.7M333.4 146.2v1.7M334.3 147.9v-1.7M334.4 146.2v1.7M156.8 198.5v.3h-1.3v-.3M87.3 213.5h1.1v-.6M87.4 212.9h.8h-.8M88.4 213.5h-1.1v-.6M123.4 212.9h.8v-.9"/>
<path d="M123.4 202.5h.8v.8M124.2 203.3v-.8h-.8M124.2 212v.9h-.8M156.9 212.9h-.8h.8M157.1 212.9v.6h-1.1M157.1 213.5h-1.1v-.6M261 213.5h1.1v-.6M261.2 212.9h.8h-.8M262.1 213.5h-1.1v-.6M290.7 202.5h1.6M295.9 212.9h-.8h.8M297.1 212.9h.8v-.9"/>
<path d="M297.1 202.5h.8v.8M297.1 202.5h.8h-.8M297.9 203.3v-.8h-.8M297.9 212v.9h-.8M330.6 212.9h-.8h.8M330.8 212.9v.6h-1.1M330.8 213.5h-1.1v-.6M330.9 201.8h1.7M332.6 201h-1.7M332.6 201.8h-1.7M340.7 202.6v-.1h-1.3v.1"/>
</g>
<path d="M293.7 99.4v.3h2.4M296.1 104.1h-2.4v.3M331.2 126.6v.4h1v-.4h-1M334.4 138.1h.1v-1.2h-.1v1.2M156.8 185.6v.2h-1.3v-.2h1.3M335.7 197.7v.5h-1.7v-.5M344.3 214.4v-2.8" fill="none" stroke="#000" stroke-width=".25" stroke-dasharray="1.5 .5" stroke-linecap="butt"/>
<g fill="none" stroke="#000" stroke-width=".25" stroke-dasharray=".6 .2" stroke-linecap="butt">
<path d="M88.3 98.6l.9 .8M90.8 99.4l.9-.8M156.3 126.3h1.1M157.4 126.3h1.2M157.4 126.6h-1.1M157.5 126.6h1M158.5 127h-1M158.6 126.3h-1.2M158.6 126.3h1M159.6 126.6h-1M331.1 126h1.2M331.1 126.6h1.2"/>
<path d="M331.2 126.6h1.1M332.2 127h-1M332.2 126.6h-1M332.3 127.6h-1.2M332.3 126.6h1.1M332.3 127h-1.1M332.3 127h-1.2M333.4 127h-1.1M333.4 197.2h1M85 207.6h1.2M85 207.7h1.2M87.3 212.9h1.1"/>
<path d="M88.4 213.5h-1.1M156 212.9h1.1M157.1 213.5h-1.1M296 213.5h-1.1M336 202.5v1M340.8 202.4h-1.2M343.7 211.6l-.1-.2h.3v.2h-.2M344.3 202.6v1.2"/>
</g>
<g fill="none" stroke="#000" stroke-width=".25" stroke-dasharray="1.7 .6" stroke-linecap="butt">
<path d="M264.6 98.5h-1.5v-.1h1.5M84.7 106h3.1M88.2 106h3.1M153 106h3.2M156.5 106h3.1M156.5 110h3.1M258.4 106h3.2M261.9 106h3.2M261.9 119h3.2M265.1 111.4h-3.2M326.7 106h3.2M330.2 106h3.2"/>
<path d="M330.2 111.5h3.2M331.7 126.6h.6v.4h-1.1v-.4h.5M258.4 140.3h3.2M265.1 140.3h-3.2M326.7 140.4h3.2M329.9 147.6h-3.2M330.2 140.4h3.2M153 168.7h3.2M156.2 178.4h-3.2M156.5 168.7h3.1M87.5 190h3.2M326.7 182.7h3.2"/>
<path d="M329.9 192.3h-3.2M330.2 197.2h3.2M330.2 182.7h3.2M334.4 197.5v-1.5h.1v1.5M335.7 197.5v.7h-1.7v-.7M289.8 201.8v.7h2.5M344.3 207.5v.1l.1-.1v1.3h-.1v-1.2M344.3 207.5h.1v1.3h-.1v-1.3v.1"/>
</g>
<path d="M262.6 94.2v2.3M288.8 99.8h-2.3M290.1 99.8h2.4M331.2 94.2v2.3M159.6 119.7v-2.4M286.5 105.6h2.3M292.5 105.6h-2.4M293.7 106l.3-.3-.5 .3 .5-.3-.3 .3M87.5 189.8h.5v1.3h-.5M296 212.9v.6h-1.1v-.6M326.7 201v.8h1.6M338.2 203.5l.8-.8-.8 .8" fill="none" stroke="#000" stroke-width=".25" stroke-dasharray="1.3 .4" stroke-linecap="butt"/>
<g fill="none" stroke="#000" stroke-width=".25" stroke-dasharray="1.4 .5" stroke-linecap="butt">
<path d="M129.1 99.4h2.5M135.7 99.4h2.5M260.4 96.6v-2.5M261.1 96.6v-2.5M261.1 94.1v2.5M262 94.1v2.5M262 96.6v-2.5M262.6 94.2v2.4M286.5 95.5l-.1-.5h.8v.5h-.7M291.8 95.5v-.5h.7v.5h-.7M328.9 96.6v-2.5M329.6 96.6v-2.5"/>
<path d="M329.6 94.1v2.5M330.5 94.1v2.5M330.5 96.6v-2.5M331.2 94.2v2.4M157.4 126.3h-1.1v.3h1.1M158.6 126.6h1v.4h-1M158.6 126.3h1v.3h-1M332.3 126.6h1.1v.4h-1.1M87.3 189.8h.7v1.3h-.7M118.6 201.8h-2.5M118.6 202.5h-2.5M292.3 201.8h-2.5"/>
<path d="M292.3 202.5h-2.5M292.3 202.2h-2.5M328.4 201.8h2.5M336 202.1h-2.6M340.6 202.6v1.2h.1v-1.2M340.6 202.6h-1.2v-.1h1.3M344.3 207.5h-1.2v.1h1.2M344.3 214.4h-1.2h1.3h-.1M344.3 214.4h.1h-1.3h1.2"/>
</g>
<path d="M91.7 98.5h-3.4M264.6 98.6h-1.5v-.2h1.5M265.1 111v-.1h-3.2M84.9 131h1.3v.4h-1.3v-.4M89.5 131.4h1.3v-.4h-1.3v.4M154 126.6h3.4M330.1 126.3h3.3M330.1 126.6h3.3M330.2 131.5v-3.3M330.2 128.2v3.3M333.4 131.5v-3.3M333.4 196.2h-3.2v.1" fill="none" stroke="#000" stroke-width=".25" stroke-dasharray="1.8 .6" stroke-linecap="butt"/>
<path d="M90.8 98.6h-1.6M153 127h1v-.4v.4M328.4 201.8v-.7h-.1v.7h.1M332.6 201h-1.7" fill="none" stroke="#000" stroke-width=".25" stroke-dasharray="1 .3" stroke-linecap="butt"/>
<g fill="none" stroke="#000" stroke-width=".25" stroke-dasharray=".5 .2" stroke-linecap="butt">
<path d="M135.7 99.8h.2h-.2v-.4M262 99.4h-.9M261.6 119.4v-.9M261.9 119.4v-.9M280.9 109.4h-.8M293.5 110.4h.9M157.6 126.6h.8M158.4 126.6h-.8M320.3 137.6v.9M333.9 187.8v-.9M334.4 192.3v.9M118.9 212.9h-.3v.6"/>
<path d="M148.3 212.9h-.3v.6M292.7 212.9h-.4v.6M297.9 202.5v.8M322.1 212.9h-.4v.6M334.2 201.8h-.8M335.7 203.8l.3-.3-.3 .3"/>
</g>
<g fill="none" stroke="#000" stroke-width=".25" stroke-dasharray=".2 .1" stroke-linecap="butt">
<path d="M153 99.8v-.4M243.9 99.8v-.4M258.4 99.8v-.4M326.7 99.8v-.4M91.3 105.6v.4M333.4 105.6v.4M352.9 105.6v.4M157.5 126.6v.4M157.5 126.6l.1 .4M158.5 126.6l-.1 .4M158.5 127v-.4M320.5 137.6h-.4"/>
<path d="M326.7 133.3v-.4M326.7 127v-.4M327.7 126.6v.4M333.4 133.3v-.4M333.4 148.5h-.3M298.4 208.5v-.4M304 202.3v-.5M321.7 201.8v.5M340.7 202.6h-.1l.1-.1"/>
</g>
<g fill="none" stroke="#000" stroke-width=".25" stroke-dasharray="1.1 .4" stroke-linecap="butt">
<path d="M264.6 98.4v.2h-1.7v-.2M330.8 98.4v.2h-1.7v-.2M331.3 118.7h-1.1v-1M331.1 127h-.9v1.1M333.4 152.4h-.3v-.6h.3v.6M334.4 147.9h-.2v-1.7h.2M333.4 193.4h-.3v-.7h.3v.7M333.9 197.4h.5v-1.1h-.5M295.1 212.9v.6h.8v-.6M332.6 200.9v.2h-1.7v-.2M342.8 214.4h2M344.8 214.7h-2"/>
<path d="M344.8 214.4h-2"/>
</g>
<g fill="none" stroke="#000" stroke-width=".25" stroke-dasharray="1.2 .4" stroke-linecap="butt">
<path d="M243.4 98.7v.1h.5v-.6h-.5v.5M353.4 98.8h-.5v-.6h.5v.6M243.4 107v.2h.5v-.6h-.5v.4M243.4 102.9v.1h.5v-.6h-.5v.5M353.4 107.1l-.5 .1v-.6h.5v.5M353.4 103h-.5v-.6h.5v.6M334 197.7h-.1v-1.7h.5M335.5 198.2v-.5h-1.2v.5M88.4 212.9h-1.1h1.1M156 212.9h1.1h-1.1M262.1 212.9h-1.1h1.1M294.9 212.9h1.1h-1.1"/>
<path d="M329.7 212.9h1.1h-1.1"/>
</g>
<path d="M331.3 119.2h.8M332.1 118.7h-.8M331.3 126h.8M331.3 127.6h.8M332.1 128.1h-.8M332.1 127.6h-.8M332.1 126h-.8M87.4 212.9h.8M88.2 213.5h-.8M295.9 213.5h-.8M328.5 202.6h-.8" fill="none" stroke="#000" stroke-width=".25" stroke-dasharray=".4 .2" stroke-linecap="butt"/>
<path d="M280.8 106l-.4-.3 .6 .3M281 106l-.6-.3 .4 .3M332.1 119.2h1.3" fill="none" stroke="#000" stroke-width=".25" stroke-dasharray=".7 .2" stroke-linecap="butt"/>
<path d="M277.9 109.7v-5.3h2.2v6.6h-.9M295.2 111h-.8v-6.6h2.1v5.3" fill="none" stroke="#000" stroke-width=".25" stroke-dasharray="8 1.1 .3 .3 .3 1.1" stroke-linecap="butt"/>
<path d="M279.9 111v-6.6M280.1 111v-6.6M294.4 111v-6.6M294.6 104.4v6.6" fill="none" stroke="#000" stroke-width=".25" stroke-dasharray="3.6 .5 .1 .1 .1 .5" stroke-linecap="butt"/>
<path d="M277.9 109.7l1.3 1.3M279.2 111l-1.3-1.3M296.5 109.7l-1.3 1.3" fill="none" stroke="#000" stroke-width=".25" stroke-dasharray="1 .1 0 0 0 .1" stroke-linecap="butt"/>
<path d="M325.1 138.7h.7" fill="none" stroke="#000" stroke-width=".25" stroke-dasharray=".3 0 0 0 0 0" stroke-linecap="butt"/>
<path d="M325.8 138.5h-.7" fill="none" stroke="#000" stroke-width=".25" stroke-dasharray=".4 0 0 0 0 0" stroke-linecap="butt"/>
<g fill="none" stroke="#000" stroke-width=".25" stroke-dasharray=".8 .1 0 0 0 .1" stroke-linecap="butt">
<path d="M90 117.4l.1-1.4M90.1 116l.2 1.4M276.5 108.3l1.4 .2M277.9 108.5l-1.4 .1M296.5 109.3h1.4M296.5 109.3l1.5-.1M298 109.5l-1.5-.2M318.9 139.2v1.4M325.1 139.2v1.4M318.7 141.9l.2-1.4M318.9 140.5l.2 1.4M325.1 140.6v-1.4"/>
<path d="M153.4 194.4l1.4 .2M154.8 194.6l-1.4 .1"/>
</g>
<path d="M318.8 138.5v2.1h6.3v-2.1h-6.3" fill="none" stroke="#000" stroke-width=".25" stroke-dasharray="9 1.2 .3 .3 .3 1.2" stroke-linecap="butt"/>
<path d="M318.8 138.5h6.3M325.1 138.7h-6.2" fill="none" stroke="#000" stroke-width=".25" stroke-dasharray="3.3 .5 .1 .1 .1 .5" stroke-linecap="butt"/>
<path d="M325.1 138.5v2.1h3.3v-2.1h-3.3" fill="none" stroke="#000" stroke-width=".25" stroke-dasharray="5.8 .8 .2 .2 .2 .8" stroke-linecap="butt"/>
<path d="M325.1 138.7h3.3" fill="none" stroke="#000" stroke-width=".25" stroke-dasharray="1.7 .3 0 0 0 .3" stroke-linecap="butt"/>
<path d="M325.1 138.5h3.3" fill="none" stroke="#000" stroke-width=".25" stroke-dasharray="1.8 .3 0 0 0 .3" stroke-linecap="butt"/>
<path d="M157.3 201.8v-13.3h-2.5v13.3h2.5" fill="none" stroke="#000" stroke-width=".25" stroke-dasharray="14.5 2 .5 .5 .5 2" stroke-linecap="butt"/>
<path d="M154.8 188.5v13.3M155 201.8v-13.3" fill="none" stroke="#000" stroke-width=".25" stroke-dasharray="7.1 1 .3 .3 .3 1" stroke-linecap="butt"/>
<path d="M154.8 190.2v-1.7h.2v1.7" fill="none" stroke="#000" stroke-width=".25" stroke-dasharray="1.9 .3 .1 .1 .1 .3" stroke-linecap="butt"/>
<path d="M88.8 106v10h2.2v-10h-2.2" fill="none" stroke="#000" stroke-width=".25" stroke-dasharray="13 1.8 .5 .5 .5 1.8" stroke-linecap="butt"/>
<path d="M90.8 106v10M91 116v-10M318.9 140.5v5.3h-4.7" fill="none" stroke="#000" stroke-width=".25" stroke-dasharray="5.3 .7 .2 .2 .2 .7" stroke-linecap="butt"/>
<path d="M32.8 25.2h96.7" fill="none" stroke="#000" stroke-width=".42"/>
<path d="M101.5 117.5h-7.5M269.1 108.5h7.5M276.6 105.8h-7.5M297.9 109.3h7.5M305.4 106.6h-7.5M94 120.2h7.5M306.7 145.8h7.5M314.2 143h-7.5M142.5 194.6h7.5M150 191.9h-7.5" fill="none" stroke="#000" stroke-width=".25" stroke-dasharray="4 .6 .1 .1 .1 .6" stroke-linecap="butt"/>
<path d="M94 117.5v2.7M269.1 105.8v2.7M276.6 108.5v-2.7M297.9 106.6v2.7M305.4 109.3v-2.7M101.5 120.2v-2.7M306.7 143v2.8M314.2 145.8v-2.8M142.5 191.9v2.7M150 194.6v-2.7" fill="none" stroke="#000" stroke-width=".25" stroke-dasharray="1.4 .2 0 0 0 .2" stroke-linecap="butt"/>
<path d="M277.9 108.5h-1.3" fill="none" stroke="#000" stroke-width=".25" stroke-dasharray=".7 .1 0 0 0 .1" stroke-linecap="butt"/>
<path d="M154.8 194.6h-4.8" fill="none" stroke="#000" stroke-width=".25" stroke-dasharray="2.5 .3 .1 .1 .1 .3" stroke-linecap="butt"/>
<path d="M90.1 116v4.2h3.9" fill="none" stroke="#000" stroke-width=".25" stroke-dasharray="4.3 .6 .2 .2 .2 .6" stroke-linecap="butt"/>
<text font-size="8.2" x="32.8" y="24.2">MTRAY 제작 취부도 ( 9 / 10 )</text>
<g font-size="5.5">
<text x="100.2" y="59.8">PLAN VIEW &quot;J&quot;</text>
<text x="277.3" y="59.8">PLAN VIEW &quot;K&quot;</text>
</g>
<text font-size="3.2" fill="#323232" x="0" y="296.5">S-SB233 / S-SB233 / 10.4.20.145 / 2026-02-27 13:31:43</text>
<g font-size="2.5">
<text x="261.7" y="89.5">90</text>
<text x="83.8" y="95">124110</text>
<text x="98.1" y="93.6">FB4 L1600 H30</text>
<text x="160.8" y="92.9">FB3 L2000 H30</text>
<text x="269.2" y="94.9">FB3 L1200 H30</text>
<text x="336.5" y="93.1">FB3 L2000 H30</text>
<text x="324.6" y="96.3">30</text>
<text x="343" y="101.9" transform="rotate(-90 343 101.9)">65</text>
<text x="79" y="103.2" transform="rotate(-90 79 103.2)">101</text>
<text x="98.6" y="102.2" transform="rotate(-90 98.6 102.2)">82</text>
<text x="167.7" y="103.8" transform="rotate(-90 167.7 103.8)">139</text>
<text x="65.6" y="108.5">FB3 H60</text>
<text x="98.6" y="110.9" transform="rotate(-90 98.6 110.9)">400</text>
<text x="103.1" y="113.2">FB3 L2000 H60</text>
<text x="167.7" y="112.8" transform="rotate(-90 167.7 112.8)">400</text>
<text x="253.6" y="110.6" transform="rotate(-90 253.6 110.6)">146</text>
<text x="270" y="108">S282</text>
<text x="284.1" y="112" transform="rotate(-90 284.1 112)">250</text>
<text x="289.4" y="112" transform="rotate(-90 289.4 112)">253</text>
<text x="298.8" y="108.9">S283</text>
<text x="79" y="118.2" transform="rotate(-90 79 118.2)">800</text>
<text x="94.9" y="119.8">S271</text>
<text x="175.1" y="115.9">FB2 H100</text>
<text x="275.3" y="114" transform="rotate(-90 275.3 114)">91</text>
<text x="296.8" y="119.2">ST3 H30</text>
<text x="298.3" y="114" transform="rotate(-90 298.3 114)">91</text>
<text x="343" y="117" transform="rotate(-90 343 117)">800</text>
<text x="253.6" y="123.1" transform="rotate(-90 253.6 123.1)">604</text>
<text x="283.3" y="123.8">ST3 H30</text>
<text x="348.2" y="121.2">FB3 H130</text>
<text x="167.7" y="126.1" transform="rotate(-90 167.7 126.1)">400</text>
<text x="272" y="130.3">FB3 H150</text>
<text x="343" y="132" transform="rotate(-90 343 132)">100</text>
<text x="79" y="137.3" transform="rotate(-90 79 137.3)">350</text>
<text x="296.1" y="137.1">ST3 L250 H30</text>
<text x="343" y="136.9" transform="rotate(-90 343 136.9)">198</text>
<text x="348.1" y="136.4">SF3 H150</text>
<text x="175.3" y="142.8">FB2 H120</text>
<text x="348.1" y="141.6">FB3 H150</text>
<text x="64.1" y="145.5">FB3 H120</text>
<text x="307.6" y="145.3">S242</text>
<text x="167.7" y="150.1" transform="rotate(-90 167.7 150.1)">1002</text>
<text x="343" y="150.2" transform="rotate(-90 343 150.2)">600</text>
<text x="79" y="160.5" transform="rotate(-90 79 160.5)">1002</text>
<text x="343" y="173.6" transform="rotate(-90 343 173.6)">802</text>
<text x="150.3" y="182.5">59</text>
<text x="167.7" y="182.8" transform="rotate(-90 167.7 182.8)">998</text>
<text x="98" y="189.6">ST3 L250 H30</text>
<text x="152" y="188.6" transform="rotate(-90 152 188.6)">87</text>
<text x="171.7" y="186.3">ST3 H30</text>
<text x="307.1" y="189.1">ST3 L250 H130</text>
<text x="79" y="193.2" transform="rotate(-90 79 193.2)">998</text>
<text x="143.4" y="194.1">S139</text>
<text x="152" y="193.3" transform="rotate(-90 152 193.3)">163</text>
<text x="291.4" y="197.6">FB3 H30</text>
<text x="343" y="195.5" transform="rotate(-90 343 195.5)">510</text>
<text x="93.7" y="198.4" transform="rotate(-90 93.7 198.4)">332</text>
<text x="103.3" y="198.3">FB2 H30</text>
<text x="167.7" y="201.7" transform="rotate(-90 167.7 201.7)">136</text>
<text x="345.9" y="198.6">ST3 L250 H130</text>
<text x="158.2" y="207.2">13</text>
<text x="347.5" y="207.6">FB3 L800 H30</text>
<text x="79" y="212.7" transform="rotate(-90 79 212.7)">174</text>
<text x="90.6" y="216.6">130</text>
<text x="106" y="216.6">800</text>
<text x="297.9" y="217.3">108</text>
<text x="313" y="217.3">799</text>
<text x="327.7" y="217.3">507588</text>
<text x="383.6" y="289.6">Tel.(82)051-969-9710</text>
</g>
</svg>
